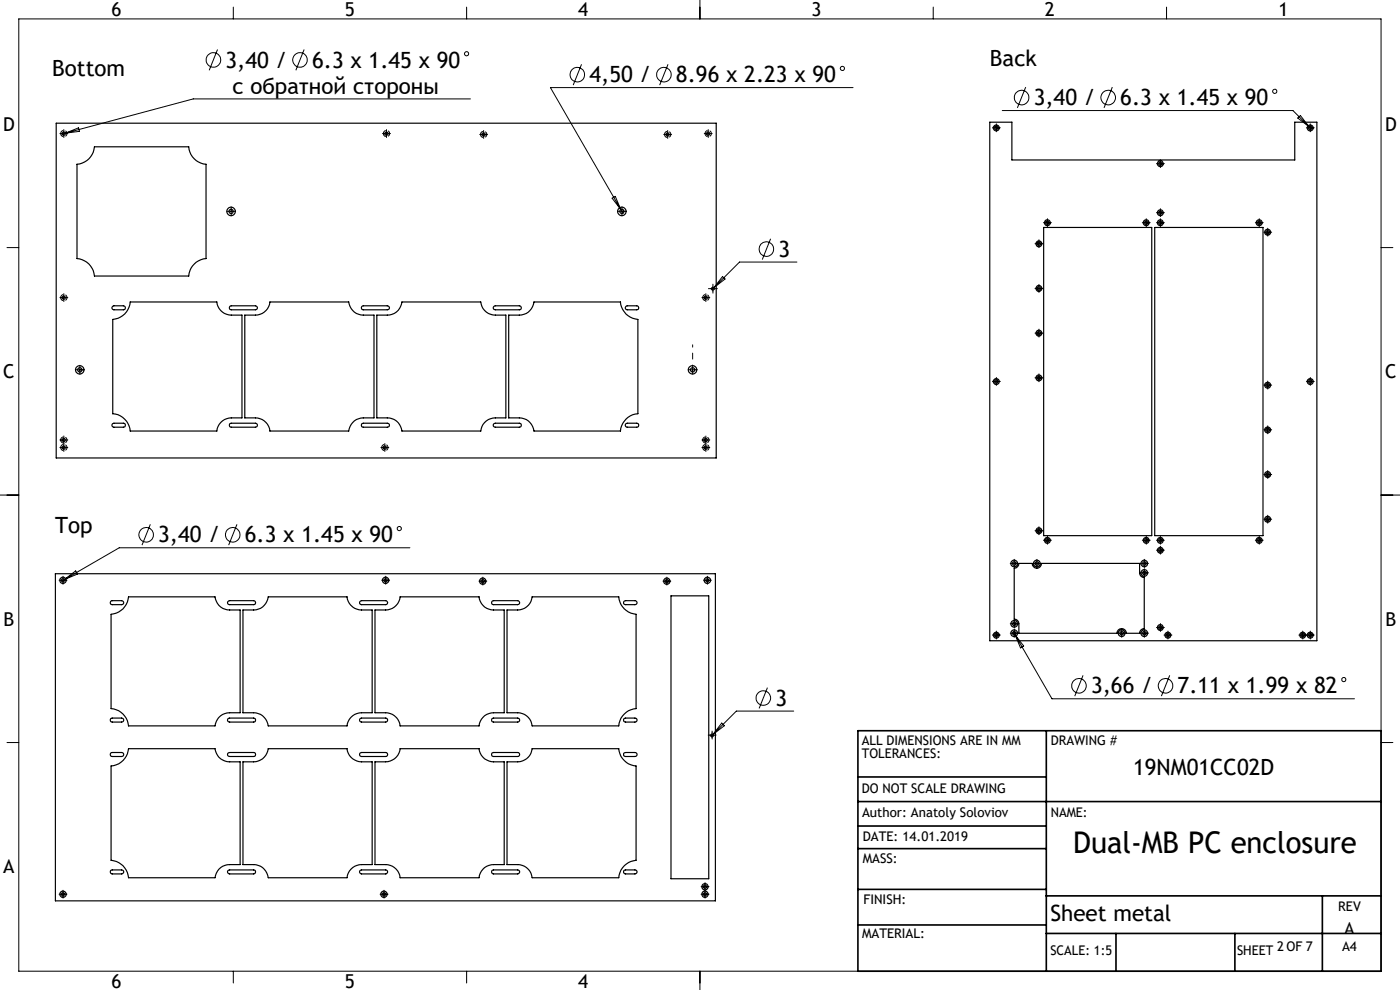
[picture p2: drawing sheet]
<svg xmlns="http://www.w3.org/2000/svg" width="297mm" height="210mm" viewBox="0 0 297 210" stroke-linecap="round" stroke-linejoin="round" font-family="sans-serif">
<g fill="none" stroke="#000" stroke-width=".21">
<path d="M4 4h289v202h-289zM46.1 10.5l-1.7 4.4M49.5 1.5v2.5M64.5 10.5l-1.7 4.4M99 1.5v2.5M123.4 13.6l-1.8 4.5M141.7 13.6l-1.8 4.5M148.5 0v4M181 18.6h-64.2l14.9 25.8M198 1.5v2.5M217.6 18.5l-1.8 4.4M236 18.5l-1.8 4.4"/>
<path d="M247.5 1.5v2.5M13 28.4h1M13.5 27.9v.9M13.9 28.2l-.7 .2M13.9 28.2l2.8-1.1 .2 .8zM81.5 28.4h1M82 27.9v.9M99.8 21h-58.8l-27.1 7.2M102.1 28.5h1M102.6 28v1M141.1 28.5h1M141.6 28v1"/>
<path d="M149.7 28.4h1M150.2 27.9v.9M210.9 27.1h.9M211.3 26.6v1M212.6 23.5h61.7l3.9 3.9M245.6 34.7h1.1M246.2 34.2v1M275.3 25l.6-.5 1.8 2.4zM277.5 27.1h.9M278 26.6v1M1.5 52.5h2.5M48.5 44.8h1"/>
<path d="M49 44.3v1.1M129.9 42l.6-.3 1.2 2.7zM131.4 44.8h1M131.7 44.4l.5 .9M131.9 44.3v1.1M153.3 58.7l.5 .5-2.4 1.8zM163.5 50.7l-1.8 4.4M169.1 55.6h-12.2l-5.9 5.8M219.9 51.7h1M220.4 51.2v1M221.7 47.3h1M222.2 46.7v1.1"/>
<path d="M242.6 47.3h1.1M243.2 46.7v1.1M245.6 47.3h1.1M245.6 45.1h1.1M246.2 44.6v1M246.2 46.7v1.1M266.6 47.3h1M267.1 46.7v1.1M268.4 49.3h1M268.9 48.8v1M293 52.5h2.5M13 63.1h1"/>
<path d="M13.5 62.6v1M16.4 78.4h1M16.9 78v.9M146.4 78.4h1M146.9 78v.9M149.2 63.1h1M149.7 62.6v1M150.7 61.2h1M151.2 60.7v1.1M219.9 70.7h1M219.9 61.2h1M220.4 60.7v1"/>
<path d="M220.4 70.2v1M220.4 79.6v1.1M13 93.3h1M13 95h1M13.5 92.8v1M13.5 94.4v1.1M81.1 95h1M81.6 94.4v1.1M149.2 93.3h1M149.2 95h1M149.7 92.8v1M149.7 94.4v1.1"/>
<path d="M210.9 80.9h.9M211.3 80.4v1M219.9 80.2h1M268.4 91.2h1M268.4 81.7h1M268.9 81.2v1M268.9 90.7v1M277.5 80.9h.9M278 80.4v1M0 105h4M31.9 111.2l-1.8 4.4M50.3 111.2l-1.8 4.4"/>
<path d="M87 116.2h-61.7l-11.6 6.7M214.7 119.5h1M215.2 119v1M219.5 119.5h1M219.9 112.6h1M220 119v1M220.4 112.1v1M221.7 114.6h1M222.2 114.1v1M242.3 119.5h.9M242.6 114.6h1.1M242.7 119v1"/>
<path d="M243.2 114.1v1M245.6 114.6h1.1M245.6 116.7h1.1M246.2 114.1v1M246.2 116.2v1M266.6 114.6h1M267.1 114.1v1M268.4 110.2h1M268.4 100.7h1M268.9 100.2v1M268.9 109.7v1M293 105h4"/>
<path d="M12.8 123.1h1.1M13.4 122.6v1M13.7 122.9l-.6 .4M13.7 122.9l2.4-1.8 .3 .7zM81.3 123.1h1M81.8 122.6v1M101.9 123.3h1M102.4 122.8v1M141 123.3h1M141.5 122.8v1M149.5 123.1h1.1M150.1 122.6v1"/>
<path d="M210.9 134.7h.9M211.3 134.2v1M214.7 134.3h1M214.7 132.3h1M215 134l.3 .6M215.2 131.8v1M215.2 133.8v1M215.3 134.6l7.9 13.6h64.1M215.3 134.6l1.9 2.4-.7 .4zM237.5 134.3h.9M237.9 133.8v1M242.3 134.3h.9"/>
<path d="M242.3 121.5h.9M242.7 121v1M242.7 133.8v1M245.6 133.1h1.1M246.2 132.6v1M247.3 134.7h.9M247.8 134.2v1M275.9 134.7h1M276.4 134.2v1M277.5 134.7h.9M278 134.2v1M1.5 157.5h2.5"/>
<path d="M150.6 156h1M151.1 155.4v1M153.1 153.4l.6 .5-2.4 1.9zM162.8 145.9l-1.8 4.4M168.4 150.8h-12.2l-5.4 5.4M229.8 143.3l-1.8 4.4M248.1 143.3l-1.7 4.4M293 157.5h2.5M12.8 189.7h1.1M13.4 189.2v1M81 189.7h1M81.5 189.2v1"/>
<path d="M149 189.7h1.1M149 188.1h1.1M149.5 187.6v1M149.5 189.2v1M49.5 206v2.5M99 206v2.5M148.5 206v4"/>
<circle cx="45.3" cy="12.7" r="1.54"/>
<circle cx="63.6" cy="12.7" r="1.55"/>
<circle cx="99" cy="11.4" r=".44"/>
<circle cx="122.5" cy="15.8" r="1.54"/>
<circle cx="140.8" cy="15.8" r="1.54"/>
<circle cx="178.7" cy="14.5" r=".44"/>
<circle cx="270.4" cy="19.4" r=".44"/>
<circle cx="216.7" cy="20.7" r="1.54"/>
<circle cx="235.1" cy="20.7" r="1.55"/>
<circle cx="162.6" cy="52.8" r="1.54"/>
<circle cx="31" cy="113.4" r="1.55"/>
<circle cx="49.4" cy="113.4" r="1.54"/>
<circle cx="84.7" cy="112.1" r=".44"/>
<circle cx="161.9" cy="148.1" r="1.54"/>
<circle cx="228.9" cy="145.5" r="1.54"/>
<circle cx="247.3" cy="145.5" r="1.55"/>
<circle cx="285.1" cy="144.2" r=".45"/>
</g>
<g fill="none" stroke="#000" stroke-width=".21" stroke-dasharray="15.2 1.3 1.3 1.3">
<path d="M13 28.3h-.3M13.5 27.8v-.3M13.5 28.8v.4M14 28.3h.4M81.5 28.3h-.3M82 27.8v-.3M82 28.8v.4M82.5 28.3h.3M102.1 28.5h-.3M102.6 28v-.3M102.6 29v.4M103.1 28.5h.3"/>
<path d="M141.1 28.5h-.3M141.6 28v-.3M141.6 29v.4M142.1 28.5h.4M149.7 28.3h-.3M150.2 27.8v-.3M150.2 28.8v.4M150.7 28.3h.4M210.9 27.1h-.4M211.4 26.6v-.3M211.4 27.6v.3M211.9 27.1h.3"/>
<path d="M245.7 34.7h-.4M246.2 34.2v-.3M246.2 35.2v.3M246.7 34.7h.3M277.5 27.1h-.4M278 26.6v-.3M278 27.6v.3M278.5 27.1h.3M48.5 44.8h-.4M49 44.3v-.4M49 45.3v.5M49.5 44.8h.5"/>
<path d="M131.4 44.8h-.4M131.9 44.3v-.4M131.9 45.3v.5M132.4 44.8h.5M219.9 51.7h-.3M220.4 51.2v-.3M220.4 52.2v.3M220.9 51.7h.3M221.7 47.2h-.3M222.2 46.7v-.3M222.2 47.7v.4M222.7 47.2h.3"/>
<path d="M242.7 47.2h-.4M243.2 46.7v-.3M243.2 47.7v.4M243.7 47.2h.3M245.7 47.2h-.4M245.7 45.1h-.4M246.2 46.7v-.3M246.2 47.7v.4M246.2 44.6v-.3M246.2 45.6v.3M246.7 47.2h.3M246.7 45.1h.3"/>
<path d="M266.6 47.2h-.3M267.1 46.7v-.3M267.1 47.7v.4M267.6 47.2h.4M268.4 49.3h-.3M268.9 48.8v-.4M268.9 49.8v.3M269.4 49.3h.4M13 63.1h-.3M13.5 62.6v-.3M13.5 63.6v.4M14 63.1h.4"/>
<path d="M16.4 78.4h-.4M16.9 77.9v-.4M16.9 78.9v.5M17.4 78.4h.5M146.4 78.4h-.4M146.9 78.9v.5M147.4 78.4h.5M149.2 63.1h-.3M149.7 62.6v-.3M149.7 63.6v.4M150.2 63.1h.4M150.7 61.2h-.4"/>
<path d="M151.2 60.7v-.4M151.2 61.7v.5M151.7 61.2h.5M219.9 70.7h-.3M219.9 61.2h-.3M220.4 79.6v-.3M220.4 70.2v-.4M220.4 71.2v.3M220.4 60.7v-.4M220.4 61.7v.3M220.9 70.7h.3M220.9 61.2h.3"/>
<path d="M13 93.3h-.3M13 94.9h-.3M13.5 92.8v-.3M13.5 93.8v.4M13.5 94.4v-.3M13.5 95.4v.4M14 93.3h.4M14 94.9h.4M81.1 94.9h-.3M81.6 94.4v-.3M81.6 95.4v.4M82.1 94.9h.4"/>
<path d="M149.2 94.9h-.3M149.2 93.3h-.3M149.7 94.4v-.3M149.7 95.4v.4M149.7 92.8v-.3M149.7 93.8v.4M150.2 94.9h.4M150.2 93.3h.4M210.9 80.9h-.4M211.4 80.4v-.3M211.4 81.4v.3M211.9 80.9h.3"/>
<path d="M219.9 80.1h-.3M220.4 80.6v.4M220.9 80.1h.3M268.4 91.2h-.3M268.4 81.7h-.3M268.9 90.7v-.4M268.9 91.7v.3M268.9 81.2v-.4M268.9 82.2v.3M269.4 91.2h.4M269.4 81.7h.4M277.5 80.9h-.4"/>
<path d="M278 80.4v-.3M278 81.4v.3M278.5 80.9h.3M214.7 119.5h-.4M215.2 119v-.4M215.7 119.5h.3M219.5 119.5h-.4M219.9 112.6h-.3M220 119v-.4M220.4 112.1v-.4M220.4 113.1v.3M220.5 119.5h.3"/>
<path d="M220.9 112.6h.3M221.7 114.6h-.3M222.2 114.1v-.3M222.2 115.1v.3M222.7 114.6h.3M242.3 119.5h-.4M242.7 114.6h-.4M242.8 119v-.4M243.2 114.1v-.3M243.2 115.1v.3M243.3 119.5h.3M243.7 114.6h.3"/>
<path d="M245.7 116.7h-.4M245.7 114.6h-.4M246.2 116.2v-.3M246.2 117.2v.3M246.2 114.1v-.3M246.2 115.1v.3M246.7 116.7h.3M246.7 114.6h.3M266.6 114.6h-.3M267.1 114.1v-.3M267.1 115.1v.3M267.6 114.6h.4"/>
<path d="M268.4 110.1h-.3M268.4 100.7h-.3M268.9 109.6v-.3M268.9 110.6v.4M268.9 100.2v-.4M268.9 101.2v.3M269.4 110.1h.4M269.4 100.7h.4M12.9 123.1h-.4M13.4 122.6v-.4M13.4 123.6v.3M13.9 123.1h.3"/>
<path d="M81.3 123.1h-.3M81.8 122.6v-.4M81.8 123.6v.3M82.3 123.1h.4M101.9 123.3h-.3M102.4 122.8v-.4M102.4 123.8v.3M102.9 123.3h.4M141 123.3h-.4M141.5 122.8v-.4M141.5 123.8v.3M142 123.3h.3"/>
<path d="M149.6 123.1h-.4M150.1 122.6v-.4M150.1 123.6v.3M150.6 123.1h.3M210.9 134.7h-.4M211.4 134.2v-.3M211.4 135.2v.3M211.9 134.7h.3M214.7 134.3h-.4M214.7 132.3h-.4M215.2 133.8v-.4M215.2 134.8v.4"/>
<path d="M215.2 131.8v-.4M215.2 132.8v.4M215.2 120v.4M215.7 134.3h.3M215.7 132.3h.3M220 120v.4M237.5 134.3h-.4M238 133.8v-.4M238 134.8v.4M238.5 134.3h.3M242.3 134.3h-.4M242.3 121.5h-.4"/>
<path d="M242.8 133.8v-.4M242.8 134.8v.4M242.8 121v-.4M242.8 122v.4M242.8 120v.4M243.3 134.3h.3M243.3 121.5h.3M245.7 133.1h-.4M246.2 132.6v-.3M246.2 133.6v.3M246.7 133.1h.3M247.3 134.7h-.4"/>
<path d="M247.8 134.2v-.3M247.8 135.2v.3M248.3 134.7h.3M275.9 134.7h-.4M276.4 134.2v-.3M276.4 135.2v.3M276.9 134.7h.3M277.5 134.7h-.4M278 134.2v-.3M278 135.2v.3M278.5 134.7h.3M150.6 155.9h-.4"/>
<path d="M151.1 155.4v-.3M151.1 156.4v.4M151.6 155.9h.3M12.9 189.7h-.4M13.4 189.2v-.4M13.4 190.2v.3M13.9 189.7h.3M81 189.7h-.4M81.5 189.2v-.4M81.5 190.2v.3M82 189.7h.3M149.1 189.7h-.4"/>
<path d="M149.1 188.1h-.4M149.6 189.2v-.4M149.6 190.2v.3M149.6 187.6v-.4M149.6 188.6v.3M150.1 189.7h.3M150.1 188.1h.3"/>
</g>
<path d="M146.9 77.9v-4.8" fill="none" stroke="#000" stroke-width=".21" stroke-dasharray="15.2 1.3 1.3 1.3" stroke-dashoffset="14.8"/>
<g fill="none" stroke="#000" stroke-width=".35">
<path d="M182 155h111v51h-111zM222 155v51M182 170h111M182 164.8h40M182 175.2h40M182 196.2h40M182 188.7h40M182 180h40M222 190h71M222 198h71M236.7 198v8M262 198v8"/>
<path d="M280.5 190v16"/>
</g>
<g fill="none" stroke="#000" stroke-width=".25">
<path d="M11.9 26.1h140v71h-140zM16.3 34.8a4 4 0 0 0 3.7-3.7h20a4 4 0 0 0 3.7 3.7v20a4 4 0 0 0-3.7 3.8h-20a4 4 0 0 0-3.7-3.8zM210 25.9h4.7v8h60v-8h4.7v110h-69.4zM221.4 48.3h22.9v65.3h-22.9zM245 48.3h22.9v65.3h-22.9zM23.9 65l.3-.1h2a.42 .42 0 0 1 .4 .4 .42 .42 0 0 1-.4 .4h-2.2l-.2-.2zM27.6 64.1h18.4a3.1 3.1 0 0 0 3.1 2.7h2.2v21.8a6.1 6.1 0 0 0-3.7 .4 3.1 3.1 0 0 0-1.6 2.4h-18.4a4 4 0 0 0-3.7-3.6v-20a4 4 0 0 0 3.7-3.7zM48.8 65l.3-.1h5.1a.42 .42 0 0 1 .4 .4 .42 .42 0 0 1-.4 .4h-5.1l-.4-.2zM51.9 66.8a6.1 6.1 0 0 0 3.7-.3 3.1 3.1 0 0 0 1.7-2.4h16.7a3.2 3.2 0 0 0 3.1 2.7h2.2v21.8a6.2 6.2 0 0 0-3.7 .4l-1.1 1-.5 1.4h-16.7a3.1 3.1 0 0 0-3.1-2.8h-2.3zM76.8 65l.3-.1h5.1a.42 .42 0 0 1 .4 .4 .42 .42 0 0 1-.4 .4h-5.1l-.4-.2zM79.9 66.8a6.1 6.1 0 0 0 3.7-.3 3.3 3.3 0 0 0 1.7-2.4h16.7a3.1 3.1 0 0 0 3.1 2.7h2.2v21.8a6.1 6.1 0 0 0-3.7 .4 3.1 3.1 0 0 0-1.6 2.4h-16.7a3.1 3.1 0 0 0-3.1-2.8h-2.3zM104.8 65l.3-.1h5.1a.42 .42 0 0 1 .4 .4 .42 .42 0 0 1-.4 .4h-5.1l-.4-.2z"/>
<path d="M107.9 66.8a6.4 6.4 0 0 0 3.8-.3l1-1 .6-1.4h18.3a4 4 0 0 0 3.7 3.7v20a4 4 0 0 0-3.7 3.6h-18.3a3.2 3.2 0 0 0-3.1-2.8h-2.3zM132.8 65l.3-.1h2a.42 .42 0 0 1 .4 .4 .42 .42 0 0 1-.4 .4h-2.2l-.2-.2zM23.9 89.9l2.3-.1a.42 .42 0 0 1 .4 .4 .42 .42 0 0 1-.4 .4h-2.2l-.3-.4zM48.8 89.9l5.4-.1a.42 .42 0 0 1 .4 .4 .42 .42 0 0 1-.4 .4h-5.1l-.4-.2zM76.8 89.9l5.4-.1a.42 .42 0 0 1 .4 .4 .42 .42 0 0 1-.4 .4h-5.1l-.4-.2zM104.8 89.9l5.4-.1a.42 .42 0 0 1 .4 .4 .42 .42 0 0 1-.4 .4h-5.1l-.4-.2zM132.8 89.9l2.3-.1a.42 .42 0 0 1 .4 .4 .42 .42 0 0 1-.4 .4h-2.2l-.3-.4zM216.1 119.5h2.9a.99 .99 0 0 0 1 1 .99 .99 0 0 0 .9-1h20.9v2a.96 .96 0 0 0 .9 1v10.8a.96 .96 0 0 0-.9 1h-2.8a1.01 1.01 0 0 0-1-1 1.01 1.01 0 0 0-1 1h-20.9v-2a.96 .96 0 0 0-.9-1v-10.8a1.02 1.02 0 0 0 .9-1zM11.7 121.7h140.1v69.4h-140.1zM23.5 127.6l.3-.2h2a.42 .42 0 0 1 .4 .4 .42 .42 0 0 1-.4 .5l-2.2-.1-.2-.2zM23.6 130.3a4 4 0 0 0 3.7-3.7h18.3a3.1 3.1 0 0 0 3.1 2.8h2.2v21.8a6.1 6.1 0 0 0-3.7 .3 3.3 3.3 0 0 0-1.6 2.5h-18.3a4 4 0 0 0-3.7-3.7zM48.4 127.6l.3-.2h5.1a.42 .42 0 0 1 .4 .4 .42 .42 0 0 1-.4 .5h-5.1l-.4-.3z"/>
<path d="M51.5 129.4a6.2 6.2 0 0 0 3.8-.4l1.1-1 .5-1.4h16.7a3.1 3.1 0 0 0 3.1 2.8h2.3v21.8a6.1 6.1 0 0 0-3.8 .3 3.1 3.1 0 0 0-1.6 2.5h-16.7a3.2 3.2 0 0 0-3.1-2.8h-2.3zM76.4 127.6l.3-.2h5.1a.42 .42 0 0 1 .4 .4 .42 .42 0 0 1-.4 .5h-5.1l-.4-.3zM79.6 129.4a6.1 6.1 0 0 0 3.7-.4 3.1 3.1 0 0 0 1.6-2.4h16.7a3.1 3.1 0 0 0 3.1 2.8h2.3v21.8a6.1 6.1 0 0 0-3.7 .3 3.1 3.1 0 0 0-1.7 2.5h-16.7a3.1 3.1 0 0 0-3.1-2.8h-2.2zM104.4 127.6l.3-.2h5.1a.42 .42 0 0 1 .4 .4 .42 .42 0 0 1-.4 .5h-5.1l-.4-.3zM107.6 129.4a6.1 6.1 0 0 0 3.7-.4 3.1 3.1 0 0 0 1.6-2.4h18.4a4 4 0 0 0 3.6 3.7v20a4 4 0 0 0-3.6 3.7h-18.4a3.1 3.1 0 0 0-3.1-2.8h-2.2zM132.4 127.6l.3-.2h2a.42 .42 0 0 1 .4 .4 .42 .42 0 0 1-.4 .5l-2.2-.1-.2-.2zM142.3 126.4h8.1v60h-8.1zM23.5 159.7l2.3-.1a.42 .42 0 0 1 .4 .4 .42 .42 0 0 1-.4 .5l-2.2-.1-.2-.2zM23.5 152.4l2.3-.1a.42 .42 0 0 1 .4 .4 .42 .42 0 0 1-.4 .5l-2.2-.1-.2-.2zM48.4 159.7l5.4-.1a.42 .42 0 0 1 .4 .4 .42 .42 0 0 1-.4 .5h-5.1l-.4-.3zM48.4 152.4l5.4-.1a.42 .42 0 0 1 .4 .4 .42 .42 0 0 1-.4 .5h-5.1l-.4-.3zM76.4 159.7l5.4-.1a.42 .42 0 0 1 .4 .4 .42 .42 0 0 1-.4 .5h-5.1l-.4-.3z"/>
<path d="M76.4 152.4l5.4-.1a.42 .42 0 0 1 .4 .4 .42 .42 0 0 1-.4 .5h-5.1l-.4-.3zM104.4 159.7l5.4-.1a.42 .42 0 0 1 .4 .4 .42 .42 0 0 1-.4 .5h-5.1l-.4-.3zM104.4 152.4l5.4-.1a.42 .42 0 0 1 .4 .4 .42 .42 0 0 1-.4 .5h-5.1l-.4-.3zM132.4 159.7l2.3-.1a.42 .42 0 0 1 .4 .4 .42 .42 0 0 1-.4 .5l-2.2-.1-.2-.2zM132.4 152.4l2.3-.1a.42 .42 0 0 1 .4 .4 .42 .42 0 0 1-.4 .5l-2.2-.1-.2-.2zM23.6 162.5a4 4 0 0 0 3.7-3.7h18.3a3.1 3.1 0 0 0 3.1 2.8h2.2v21.8a6.1 6.1 0 0 0-3.7 .4 3.3 3.3 0 0 0-1.6 2.4h-18.3a4 4 0 0 0-3.7-3.7zM51.5 161.6a5.6 5.6 0 0 0 3.8-.4 3.2 3.2 0 0 0 1.6-2.4h16.7a3.1 3.1 0 0 0 3.1 2.8h2.3v21.8a6.1 6.1 0 0 0-3.8 .4 3.1 3.1 0 0 0-1.6 2.4h-16.7a3.2 3.2 0 0 0-3.1-2.8h-2.3zM79.6 161.6a5.6 5.6 0 0 0 3.7-.4 2.94 2.94 0 0 0 1.6-2.4h16.7a3.1 3.1 0 0 0 3.1 2.8h2.3v21.8a6.1 6.1 0 0 0-3.7 .4 3.1 3.1 0 0 0-1.7 2.4h-16.7a3.1 3.1 0 0 0-3.1-2.8h-2.2zM107.6 161.6a5.6 5.6 0 0 0 3.7-.4 2.94 2.94 0 0 0 1.6-2.4h18.4a4 4 0 0 0 3.6 3.7v20a4 4 0 0 0-3.6 3.7h-18.4a3.1 3.1 0 0 0-3.1-2.8h-2.2zM23.5 184.6l2.3-.1a.42 .42 0 0 1 .4 .5 .42 .42 0 0 1-.4 .4l-2.2-.1-.2-.3zM48.4 184.6l5.4-.1a.42 .42 0 0 1 .4 .5 .42 .42 0 0 1-.4 .4h-5.1l-.4-.3zM76.4 184.6l5.4-.1a.42 .42 0 0 1 .4 .5 .42 .42 0 0 1-.4 .4h-5.1l-.4-.3z"/>
<path d="M104.4 184.6l5.4-.1a.42 .42 0 0 1 .4 .5 .42 .42 0 0 1-.4 .4h-5.1l-.4-.3zM132.4 184.6l2.3-.1a.42 .42 0 0 1 .4 .5 .42 .42 0 0 1-.4 .4l-2.2-.1-.2-.2z"/>
<circle cx="13.5" cy="28.4" r=".34"/>
<circle cx="82" cy="28.4" r=".35"/>
<circle cx="102.6" cy="28.5" r=".35"/>
<circle cx="141.6" cy="28.5" r=".34"/>
<circle cx="150.2" cy="28.4" r=".34"/>
<circle cx="211.4" cy="27.1" r=".63"/>
<circle cx="211.4" cy="27.1" r=".35"/>
<circle cx="246.2" cy="34.7" r=".33"/>
<circle cx="246.2" cy="34.7" r=".63"/>
<circle cx="278" cy="27.1" r=".63"/>
<circle cx="278" cy="27.1" r=".35"/>
<circle cx="49" cy="44.8" r=".9"/>
<circle cx="49" cy="44.9" r=".44"/>
<circle cx="131.9" cy="44.8" r=".9"/>
<circle cx="131.9" cy="44.9" r=".44"/>
<circle cx="220.4" cy="51.7" r=".63"/>
<circle cx="220.4" cy="51.7" r=".35"/>
<circle cx="222.2" cy="47.2" r=".63"/>
<circle cx="222.2" cy="47.3" r=".34"/>
<circle cx="243.1" cy="47.2" r=".62"/>
<circle cx="243.2" cy="47.2" r=".33"/>
<circle cx="246.2" cy="47.2" r=".33"/>
<circle cx="246.2" cy="45.1" r=".33"/>
<circle cx="246.2" cy="47.2" r=".63"/>
<circle cx="246.2" cy="45.1" r=".63"/>
<circle cx="267.1" cy="47.2" r=".63"/>
<circle cx="267.1" cy="47.3" r=".34"/>
<circle cx="268.9" cy="49.3" r=".63"/>
<circle cx="268.9" cy="49.3" r=".35"/>
<circle cx="13.5" cy="63.1" r=".34"/>
<circle cx="16.9" cy="78.4" r=".89"/>
<circle cx="16.9" cy="78.4" r=".46"/>
<circle cx="146.9" cy="78.4" r=".89"/>
<circle cx="146.9" cy="78.4" r=".46"/>
<circle cx="149.7" cy="63.1" r=".34"/>
<circle cx="151.2" cy="61.2" r=".29"/>
<circle cx="220.4" cy="61.2" r=".63"/>
<circle cx="220.4" cy="70.7" r=".63"/>
<circle cx="220.4" cy="61.2" r=".35"/>
<circle cx="220.4" cy="70.7" r=".35"/>
<circle cx="13.5" cy="94.9" r=".33"/>
<circle cx="13.5" cy="93.3" r=".34"/>
<circle cx="81.6" cy="95" r=".34"/>
<circle cx="149.7" cy="94.9" r=".33"/>
<circle cx="149.7" cy="93.3" r=".34"/>
<circle cx="211.4" cy="80.9" r=".63"/>
<circle cx="211.4" cy="80.9" r=".35"/>
<circle cx="220.4" cy="80.2" r=".63"/>
<circle cx="220.4" cy="80.2" r=".34"/>
<circle cx="268.9" cy="81.7" r=".63"/>
<circle cx="268.9" cy="91.2" r=".63"/>
<circle cx="268.9" cy="91.2" r=".35"/>
<circle cx="268.9" cy="81.7" r=".35"/>
<circle cx="278" cy="80.9" r=".63"/>
<circle cx="278" cy="80.9" r=".35"/>
<circle cx="215.2" cy="119.5" r=".36"/>
<circle cx="215.2" cy="119.5" r=".71"/>
<circle cx="220" cy="119.5" r=".36"/>
<circle cx="220" cy="119.5" r=".71"/>
<circle cx="220.4" cy="112.6" r=".63"/>
<circle cx="220.4" cy="112.6" r=".35"/>
<circle cx="222.2" cy="114.6" r=".63"/>
<circle cx="222.2" cy="114.6" r=".35"/>
<circle cx="242.8" cy="119.5" r=".7"/>
<circle cx="242.8" cy="119.5" r=".37"/>
<circle cx="243.1" cy="114.6" r=".62"/>
<circle cx="243.1" cy="114.6" r=".34"/>
<circle cx="246.1" cy="116.7" r=".34"/>
<circle cx="246.1" cy="114.6" r=".34"/>
<circle cx="246.2" cy="114.6" r=".63"/>
<circle cx="246.2" cy="116.7" r=".62"/>
<circle cx="267.1" cy="114.6" r=".63"/>
<circle cx="267.1" cy="114.6" r=".35"/>
<circle cx="268.9" cy="110.1" r=".63"/>
<circle cx="268.9" cy="100.7" r=".63"/>
<circle cx="268.9" cy="100.7" r=".35"/>
<circle cx="268.9" cy="110.2" r=".34"/>
<circle cx="13.4" cy="123.1" r=".33"/>
<circle cx="13.4" cy="123.1" r=".68"/>
<circle cx="81.8" cy="123.1" r=".68"/>
<circle cx="81.8" cy="123.1" r=".34"/>
<circle cx="102.4" cy="123.3" r=".68"/>
<circle cx="102.4" cy="123.3" r=".35"/>
<circle cx="141.4" cy="123.3" r=".34"/>
<circle cx="141.5" cy="123.3" r=".68"/>
<circle cx="150.1" cy="123.1" r=".33"/>
<circle cx="150.1" cy="123.1" r=".68"/>
<circle cx="211.4" cy="134.7" r=".63"/>
<circle cx="211.4" cy="134.7" r=".35"/>
<circle cx="215.1" cy="134.3" r=".72"/>
<circle cx="215.2" cy="132.3" r=".36"/>
<circle cx="215.2" cy="134.3" r=".36"/>
<circle cx="215.2" cy="132.3" r=".71"/>
<circle cx="237.9" cy="134.3" r=".71"/>
<circle cx="238" cy="134.3" r=".37"/>
<circle cx="242.7" cy="134.3" r=".71"/>
<circle cx="242.8" cy="121.5" r=".7"/>
<circle cx="242.8" cy="134.3" r=".37"/>
<circle cx="242.8" cy="121.5" r=".36"/>
<circle cx="246.1" cy="133.1" r=".34"/>
<circle cx="246.2" cy="133.1" r=".63"/>
<circle cx="247.8" cy="134.7" r=".63"/>
<circle cx="247.8" cy="134.7" r=".35"/>
<circle cx="276.3" cy="134.7" r=".34"/>
<circle cx="276.4" cy="134.7" r=".63"/>
<circle cx="278" cy="134.7" r=".63"/>
<circle cx="278" cy="134.7" r=".35"/>
<circle cx="151" cy="156" r=".29"/>
<circle cx="13.4" cy="189.7" r=".33"/>
<circle cx="13.4" cy="189.7" r=".67"/>
<circle cx="81.5" cy="189.7" r=".67"/>
<circle cx="81.5" cy="189.7" r=".34"/>
<circle cx="149.5" cy="188.1" r=".67"/>
<circle cx="149.5" cy="189.7" r=".67"/>
<circle cx="149.6" cy="188.1" r=".34"/>
<circle cx="149.6" cy="189.7" r=".33"/>
</g>
<path d="M12.9 28.3a.67 .67 0 0 1 .9-.6 .67 .67 0 0 1 .2 1.1 .67 .67 0 0 1-1.1-.3v-.2M81.3 28.3a.67 .67 0 0 1 1-.6 .67 .67 0 0 1 .1 1.1 .67 .67 0 0 1-1-.3l-.1-.2M101.9 28.5a.67 .67 0 0 1 1-.6 .67 .67 0 0 1 .2 1.1 .67 .67 0 0 1-1.1-.3l-.1-.2M141 28.5a.67 .67 0 0 1 .9-.6 .67 .67 0 0 1 .2 1.1 .67 .67 0 0 1-1.1-.3v-.2M149.6 28.3a.67 .67 0 0 1 .9-.6 .67 .67 0 0 1 .2 1.1 .67 .67 0 0 1-1.1-.3v-.2M12.9 63.1a.67 .67 0 0 1 .9-.6 .67 .67 0 0 1 .2 1.1 .67 .67 0 0 1-1.1-.3v-.2M149.1 63.1a.67 .67 0 0 1 .9-.6 .67 .67 0 0 1 .2 1.1 .67 .67 0 0 1-1.1-.3v-.2M12.9 94.9a.67 .67 0 0 1 .9-.6 .67 .67 0 0 1 .2 1.1 .67 .67 0 0 1-1.1-.3v-.2M12.9 93.3a.67 .67 0 0 1 .9-.6 .67 .67 0 0 1 .2 1.1 .67 .67 0 0 1-1.1-.3v-.2M81 94.9a.67 .67 0 0 1 .9-.6 .67 .67 0 0 1 .2 1.1 .67 .67 0 0 1-1.1-.3v-.2M149.1 93.3a.67 .67 0 0 1 .9-.6 .67 .67 0 0 1 .2 1.1 .67 .67 0 0 1-1.1-.3v-.2M149.1 94.9a.67 .67 0 0 1 .9-.6 .67 .67 0 0 1 .2 1.1 .67 .67 0 0 1-1.1-.3v-.2" fill="none" stroke="#000" stroke-width=".21" stroke-dasharray="1.3 .6" stroke-dashoffset=".4"/>
<text font-size="6.3" x="227.7" y="180.9">Dual-MB PC enclosure</text>
<g font-size="4.7">
<text x="11.1" y="16.1">Bottom</text>
<text x="47.8" y="14.3">3,40 /</text>
<text x="66.2" y="14.3">6.3 х 1.45 x 90</text>
<text x="125" y="17.5">4,50 /</text>
<text x="143.4" y="17.5">8.96 х 2.23 х 90</text>
<text x="210" y="13.9">Back</text>
<text x="49.4" y="19.9">с обратной стороны</text>
<text x="219.3" y="22.3">3,40 /</text>
<text x="237.7" y="22.3">6.3 х 1.45 x 90</text>
<text x="165.1" y="54.5">3</text>
<text x="11.7" y="113.1">Top</text>
<text x="33.6" y="115.1">3,40 /</text>
<text x="51.9" y="115.1">6.3 х 1.45 x 90</text>
<text x="164.5" y="149.7">3</text>
<text x="231.5" y="147.1">3,66 /</text>
<text x="249.8" y="147.1">7.11 х 1.99 x 82</text>
<text x="240.4" y="164.3">19NM01CC02D</text>
<text x="222.8" y="195.3">Sheet metal</text>
</g>
<g font-size="4.1">
<text x="23.7" y="3.4">6</text>
<text x="73.2" y="3.4">5</text>
<text x="122.7" y="3.4">4</text>
<text x="172.2" y="3.4">3</text>
<text x="221.7" y="3.4">2</text>
<text x="271.2" y="3.4">1</text>
<text x=".7" y="27.8">D</text>
<text x="293.8" y="27.8">D</text>
<text x=".7" y="80.3">C</text>
<text x="293.9" y="80.3">C</text>
<text x=".7" y="132.8">B</text>
<text x="293.9" y="132.8">B</text>
<text x=".7" y="185.3">A</text>
<text x="23.7" y="209.6">6</text>
<text x="73.2" y="209.6">5</text>
<text x="122.7" y="209.6">4</text>
</g>
<text font-size="3.5" x="285.2" y="198.1">A</text>
<g font-size="2.8">
<text x="182.8" y="158">ALL DIMENSIONS ARE IN MM</text>
<text x="182.8" y="160.8">TOLERANCES:</text>
<text x="222.9" y="157.9">DRAWING #</text>
<text x="182.8" y="168.2">DO NOT SCALE DRAWING</text>
<text x="182.9" y="173.4">Author: Anatoly Soloviov</text>
<text x="222.9" y="173.4">NAME:</text>
<text x="183" y="178.4">DATE: 14.01.2019</text>
<text x="183" y="183.1">MASS:</text>
<text x="183.2" y="191.7">FINISH:</text>
<text x="283.9" y="193.3">REV</text>
<text x="182.9" y="198.9">MATERIAL:</text>
<text x="222.8" y="202.7">SCALE: 1:5</text>
<text x="262.4" y="202.7">SHEET</text>
<text x="270.9" y="201.7">2 OF 7</text>
<text x="284.7" y="201.7">A4</text>
</g>
</svg>
